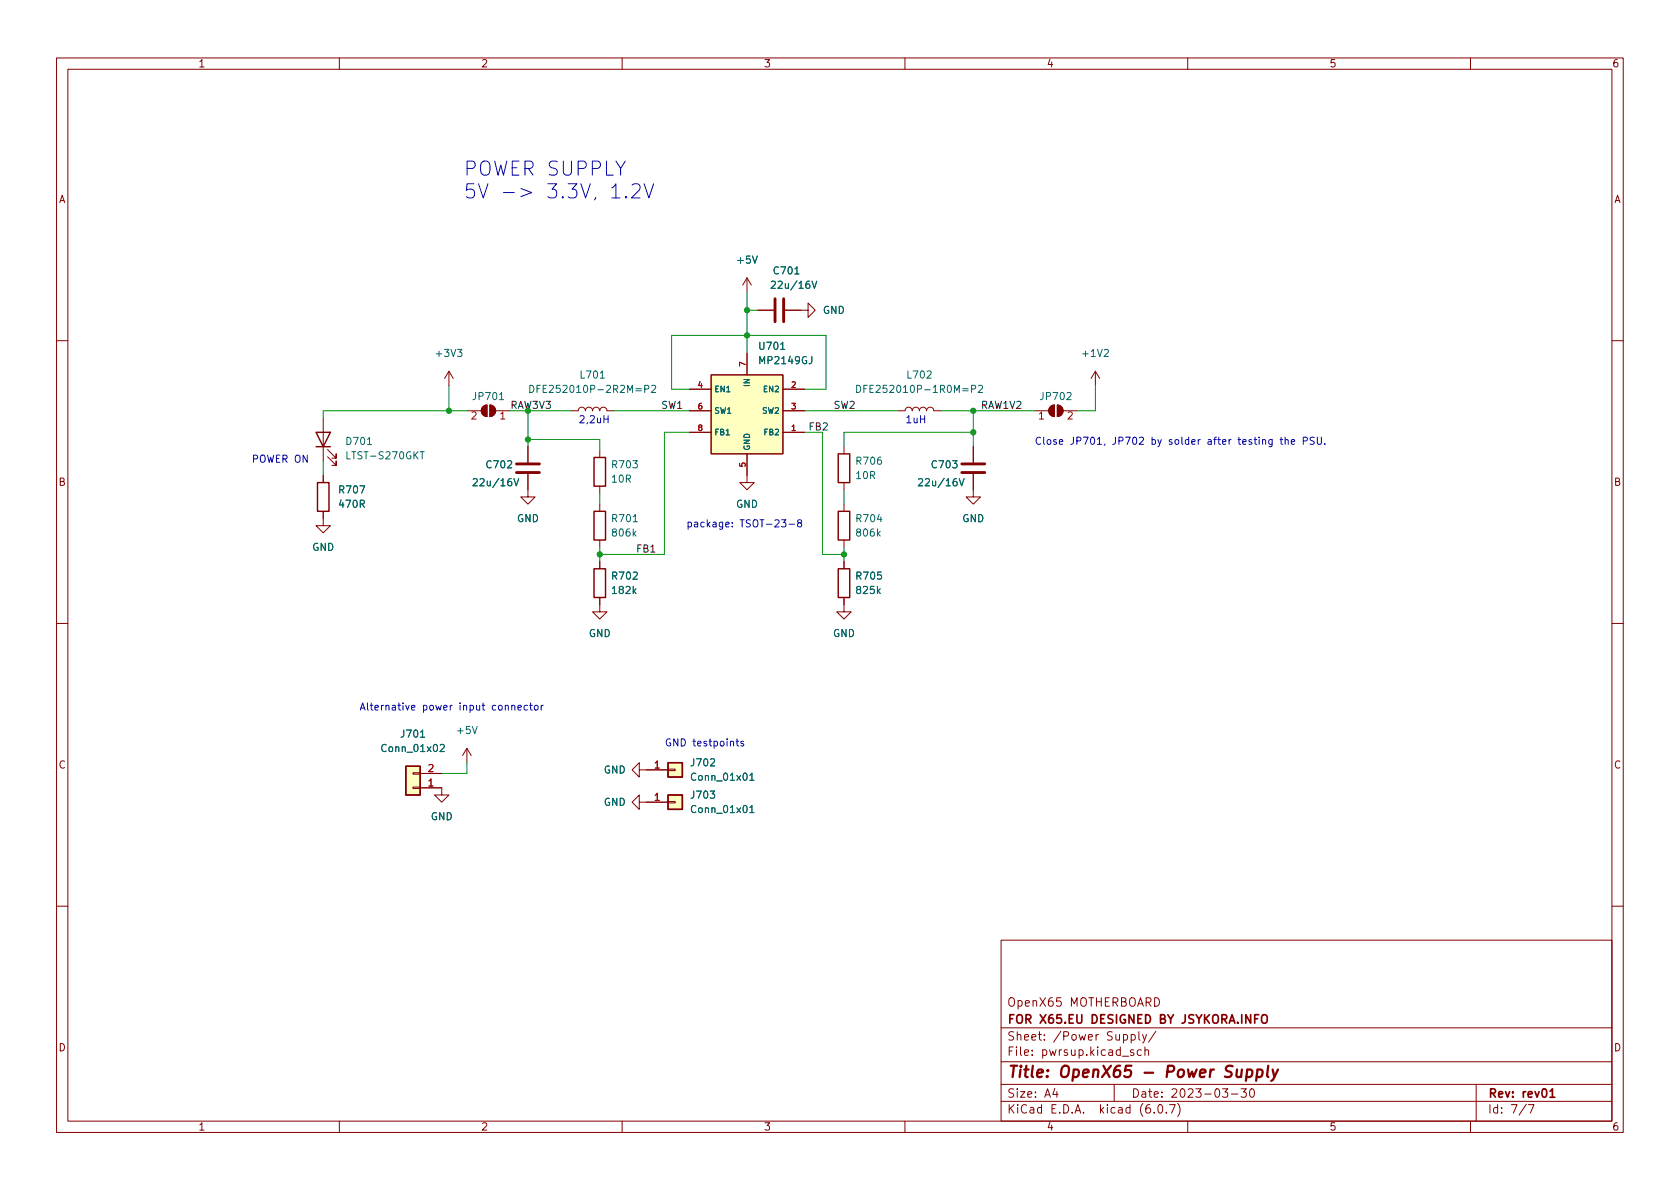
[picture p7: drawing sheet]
<svg xmlns="http://www.w3.org/2000/svg" width="297mm" height="210mm" viewBox="0 0 297 210" stroke-linecap="round" stroke-linejoin="round" font-family="sans-serif">
<g fill="none" stroke="#840000" stroke-width=".18">
<path d="M10 10.2h277v190.1h-277zM12 12.2h273v186.1h-273zM60 10.2v2M110 10.2v2M160 10.2v2M210 10.2v2M260 10.2v2M132.1 49.1l-.8 1.3M132.1 49.1v2.6M132.1 49.1l.7 1.3M134 54.9h2.8M138.8 54.9h4.1v-1.3l1.2 1.3-1.2 1.2v-1.2"/>
<path d="M10 60.2h2M57.1 73.9v7.6M57.9 79.5l1.5 1.5v-.7v.7h-.7M79.4 65.7l-.8 1.2M79.4 65.7v2.5M79.4 65.7l.7 1.2M82.5 72.6h2.6M85.4 71.9l.7-.3v2.1a1.02 1.02 0 0 1-.9-.7 1.02 1.02 0 0 1 .2-1.1zM86.6 71.6v2.1M86.6 71.6a1.02 1.02 0 0 1 1 1 1.02 1.02 0 0 1-1 1.1M87.6 72.6h2.6M93.3 79v2.8"/>
<path d="M101 72.6h1.2a.64 .64 0 0 1 .7-.6 .64 .64 0 0 1 .6 .6 .64 .64 0 0 1 .6-.6 .64 .64 0 0 1 .7 .6 .64 .64 0 0 1 .6-.6 .64 .64 0 0 1 .6 .6 .64 .64 0 0 1 .7-.6 .64 .64 0 0 1 .6 .6h1.3M106 79.6v1.3M121.9 72.6h3.8M121.9 76.4h3.8M121.9 68.8h3.8M125.7 66.3h12.7v14h-12.7zM132.1 62.5v3.8M138.4 72.6h3.8M138.4 76.4h3.8M138.4 68.8h3.8M149.2 79v1.3M158.7 72.6h1.3a.64 .64 0 0 1 .7-.6 .64 .64 0 0 1 .6 .6 .64 .64 0 0 1 .6-.6 .64 .64 0 0 1 .7 .6 .64 .64 0 0 1 .6-.6 .64 .64 0 0 1 .6 .6 .64 .64 0 0 1 .7-.6 .64 .64 0 0 1 .6 .6h1.3"/>
<path d="M172.1 79v2.8M182.9 72.6h2.5M185.7 71.9l.7-.3v2.1a1.02 1.02 0 0 1-.9-.7 1.02 1.02 0 0 1 .2-1.1zM186.9 71.6a1.02 1.02 0 0 1 1.1 1 1.02 1.02 0 0 1-1.1 1.1zM188 72.6h2.5M193.7 65.7l-.8 1.2M193.7 65.7v2.5M193.7 65.7l.7 1.2M285 60.2h2M57.1 90.4v2.6h1.3l-1.3 1.2-1.2-1.2h1.2M57.1 84.1v1.2M57.9 80.8l1.5 1.5v-.8v.8h-.7"/>
<path d="M93.3 83.8v4.1h1.3l-1.3 1.2-1.2-1.2h1.2M106 86v1.2M106 89.1v1.3M106 95.5v1.3M106 99.3v1.3M132.1 80.3v5h1.2l-1.2 1.3-1.3-1.3h1.3M149.2 85.3v1.3M149.2 89.1v1.3M149.2 95.5v1.3M149.2 99.3v1.3M172.1 83.8v4.1h1.3l-1.3 1.2-1.3-1.2h1.3M10 110.2h2"/>
<path d="M106 105.7v2.5h1.3l-1.3 1.3-1.2-1.3h1.2M149.2 105.7v2.5h1.3l-1.3 1.3-1.2-1.3h1.2M285 110.2h2M73 136.6h1.3v.3h-1.3zM73 139.2h1.3v.2h-1.3zM74.3 139.3h3.8v1.3h1.3l-1.3 1.3-1.3-1.3h1.3M74.3 136.8h3.8M82.5 132.3l-.7 1.3M82.5 132.3v2.6M82.5 132.3l.8 1.3M113 136.1v-1.2l-1.2 1.2 1.2 1.3v-1.3h5.1M118.1 136h1.3v.3h-1.3z"/>
<path d="M113 141.9v-1.3l-1.2 1.3 1.2 1.2v-1.2h5.1M118.1 141.7h1.3v.3h-1.3zM10 160.2h2M177 166.3h108v32h-108zM204.1 176.4a.76 .76 0 0 1 .9 .8 .76 .76 0 0 1-.9 .7zM285 160.2h2M60 198.3v2M110 198.3v2M160 198.3v2M177 194.8h108M177 191.8h108M177 187.8h108"/>
<path d="M177 181.8h108M186.5 192.5l-.4 1h1M186.9 193v1M197 191.8v3M200 183l.4-.1 .3 .3v.4l-.1 .3h-.6M200 182.9v1.5M200.4 185.7l-.3-.1-.2 .2v.3l.5 .1v.4h-.5M201.4 182.4v1.3l.2 .2M201.8 185.7l-.4-.1-.3 .3v.4l.1 .3h.6M202 182.9l.4 1M202.4 185.8l.2-.2 .4 .1 .1 .9M202.4 185.1v1.5"/>
<path d="M202.7 182.9l-.5 1.4-.2 .1M204.1 196.7v.1M204.4 182.4l-1.3 1.9M204.9 195.4l.2-.1a.81 .81 0 0 1 .6 .7 .81 .81 0 0 1-.3 .8h-.2a.81 .81 0 0 1-.6-.6 .81 .81 0 0 1 .3-.8zM206.2 196.7v.1M206.8 195.3h1l-.7 1.5M208.2 195.1a1.72 1.72 0 0 1 0 2.3M210 198.3v2M216.1 192.5h1l-.5 .6 .4 .1v.7l-.2 .1h-.4l-.3-.1M217.7 193.5h1.2M219.4 192.5h1l-.5 .6 .4 .1v.7l-.2 .1h-.5l-.2-.1M221.1 192.7l.2-.2a.81 .81 0 0 1 .6 .7 .81 .81 0 0 1-.3 .8h-.2a.81 .81 0 0 1-.3-1.3z"/>
<path d="M260 198.3v2M261 191.8v6.5M269.9 195.3l-1.3 1.9M270.2 195.3h1l-.6 1.5"/>
</g>
<path d="M222.6 179.4h-.8v1.5M223.1 179.6a.5 .5 0 0 1 .6-.2 .5 .5 0 0 1 .4 .5v.5a.5 .5 0 0 1-.5 .6 .5 .5 0 0 1-.5-.6zM221.8 180.1h.5M274.1 193l.4-.5v1.5M274.1 194h.8" fill="none" stroke="#840000" stroke-width=".3"/>
<path d="M219.6 189.1l-.2 1.4M220.5 189.2l.2-.1 .6 .1 .1 .3v.6a.66 .66 0 0 1-1 .3M220.5 189.1l-.2 2M222.3 189.2l.2-.1 .6 .1 .2 .3-.1 .6a.66 .66 0 0 1-1 .3M222.3 189.1l-.2 2M224.2 188.5l-.2 1.7 .3 .3M225 189.1l.3 1.4M226 189.1l-.9 1.8-.3 .2" fill="none" stroke="#840000" stroke-width=".4"/>
<g fill="none" stroke="#006464" stroke-width=".18">
<path d="M136.4 49.8l.5-.1 .2 .4-.8 .9h.8M143.6 49.7l.4 1.3 .4-1.3M74.3 79.9h.7M93.7 68.1a.64 .64 0 0 1 .7 .7 .64 .64 0 0 1-.7 .6zM115.2 68.3l.5-.2 .2 .4-.8 .9h.8M151.5 68.1a.64 .64 0 0 1 .7 .7 .64 .64 0 0 1-.7 .6zM173 68.3l.5-.2 .2 .4-.8 .9h.8M83.7 84.8l.5-.2 .2 .4-.8 .9h.8M90.9 84.6l.4 1.3 .4-1.3M162.4 84.8l.5-.2 .2 .4-.8 .9h.8M169.6 84.6l.4 1.3 .5-1.3M77.8 131.8l.5-.2 .3 .4-.8 .9h.8"/>
<path d="M132.6 137.1l.3-.4v1.3M132.6 138h.7M132.6 142.8l.3-.4v1.3M132.6 143.7h.7"/>
</g>
<path d="M137 52.8v4.1M138.6 52.8v4.1M91.3 82h4.1M91.3 83.6h4.1M170.1 82h4M170.1 83.6h4" fill="none" stroke="#840000" stroke-width=".51"/>
<path d="M55.9 76.4h2.5l-1.3 2.6zM55.9 79h2.5M56.1 85.3h2.1v5.1h-2.1zM105 80.9h2.1v5.1h-2.1zM105 90.4h2.1v5.1h-2.1zM148.2 80.3h2v5h-2zM148.2 90.4h2v5.1h-2zM105 100.6h2.1v5.1h-2.1zM148.2 100.6h2v5.1h-2zM71.8 135.5h2.5v5.1h-2.5zM118.1 134.9h2.5v2.5h-2.5zM118.1 140.6h2.5v2.5h-2.5z" fill="none" stroke="#840000" stroke-width=".25"/>
<g fill="#840000" stroke="#840000" stroke-width=".18">
<path d="M86.6 71.6a1.02 1.02 0 0 1 1 1 1.02 1.02 0 0 1-1 1.1z"/>
<path d="M85.4 71.9l.7-.3v2.1a1.02 1.02 0 0 1-.9-.7 1.02 1.02 0 0 1 .2-1.1z"/>
<path d="M185.7 71.9l.7-.3v2.1a1.02 1.02 0 0 1-.9-.7 1.02 1.02 0 0 1 .2-1.1z"/>
<path d="M186.9 71.6a1.02 1.02 0 0 1 1.1 1 1.02 1.02 0 0 1-1.1 1.1z"/>
</g>
<g fill="#ffffc2" stroke="#ffffc2" stroke-width=".18">
<path d="M125.7 66.3h12.7v14h-12.7z"/>
<path d="M71.8 135.5h2.5v5.1h-2.5z"/>
<path d="M118.1 134.9h2.5v2.5h-2.5z"/>
<path d="M118.1 140.6h2.5v2.5h-2.5z"/>
</g>
<g fill="none" stroke="#0000c2" stroke-width=".18">
<path d="M108.2 33.2l.7-.7v2.5M108.2 35h1.4M110.7 34.8l.1 .1-.1 .1-.1-.1 .1-.1v.2M111.8 32.7l.3-.2h.6a.68 .68 0 0 1 .4 1.1l-1.5 1.4h1.6M113.9 32.5l.8 2.5 .9-2.5M106.8 74.1h.7M107.5 73.5v1.3M224.9 77.7v1.1l-.2 .2-.3-.1M224.9 77.8l-.3-.1-.3 .3 .1 .5h.5M226.3 77.7h.5M226.5 77.3v1.1l.3 .2M227.2 77.9l.2-.2 .3 .1 .1 .8"/>
<path d="M227.2 77.3v1.3M228.3 78.2l.6-.2v-.2l-.4-.1-.2 .2 .1 .6h.5M230.4 78l.6-.1 .2-.2-.1-.3-.7-.1v1.3M232.4 77.4l-.5-.1-.2 .1v.4l.5 .2 .2 .3-.3 .3-.5-.1M232.9 77.3v1l.3 .3h.2l.2-.3v-1M234.2 78.5v.1M138.2 91.9h.8l-.5 .5 .4 .1v.6l-.2 .1-.5-.1M139.5 92.7h1M141.3 92.5l-.3-.3 .1-.2 .2-.1 .3 .1 .1 .2v.1l-.6 .2-.1 .2v.2l.3 .3h.2l.2-.3v-.3l-.2-.1M90.5 124.8l.2-.1 .3 .1v.8M90.5 124.7v.9M91.6 125.1l.6-.1-.1-.2-.3-.1-.2 .2v.6h.5"/>
<path d="M93.3 124.8l-.4-.1-.2 .3 .1 .5h.5M93.6 124.7h.5M93.8 124.3v1.1l.3 .2M94.6 124.8l.3-.1 .2 .3v.3l-.2 .3-.3-.1-.1-.2zM95.7 124.7v.9M96.1 124.7l-.4 .3M130.1 131.1h.5M130.3 130.6v1.1l.3 .2M131.5 131.1h-.3l-.2 .2v.1l.5 .2v.3h-.5"/>
</g>
<g fill="none" stroke="#009600" stroke-width=".18">
<path d="M132.1 51.7v10.8M132.1 54.9h1.9M79.4 68.2v4.4M82.5 72.6h-25.4v1.3M90.2 72.6h10.8M93.3 77.7h12.7v1.9M93.3 72.6v6.4M108.6 72.6h13.3M121.9 76.4h-4.4v21.6h-11.5M121.9 68.8h-3.2v-9.5h27.3v9.5h-3.8M142.2 72.6h16.5M142.2 76.4h3.2v21.6h3.8"/>
<path d="M166.4 72.6h16.5M172.1 76.4h-22.9v2.6M172.1 72.6v6.4M193.7 68.2v4.4h-3.2M57.1 81.5v2.6M106 87.2v1.9M106 96.8v2.5M149.2 86.6v2.5M149.2 96.8v2.5M82.5 134.9v1.9h-4.4"/>
</g>
<g fill="#009600" stroke="#009600" stroke-width=".18">
<circle cx="79.4" cy="72.6" r=".46"/>
<circle cx="93.3" cy="72.6" r=".46"/>
<circle cx="132.1" cy="54.9" r=".46"/>
<circle cx="132.1" cy="59.3" r=".46"/>
<circle cx="149.2" cy="98" r=".46"/>
<circle cx="106" cy="98" r=".46"/>
<circle cx="93.3" cy="77.7" r=".46"/>
<circle cx="172.1" cy="72.6" r=".46"/>
<circle cx="172.1" cy="76.4" r=".46"/>
</g>
<g font-size="3.5" fill="#0000c2">
<text x="81.9" y="31.1">POWER SUPPLY</text>
<text x="81.9" y="35.1">5V -&gt; 3.3V, 1.2V</text>
</g>
<text font-size="2.8" fill="#840000" x="178" y="190.6">Title: OpenX65 - Power Supply</text>
<g font-size="2.1" fill="#840000">
<text x="178" y="178">OpenX65 MOTHERBOARD</text>
<text x="178" y="184">Sheet: /Power Supply/</text>
<text x="178" y="181">FOR X65.EU DESIGNED BY JSYKORA.INFO</text>
<text x="178" y="186.7">File: pwrsup.kicad_sch</text>
<text x="178" y="196.9">KiCad E.D.A. kicad (6.0.7)</text>
<text x="178" y="194.1">Size: A4</text>
<text x="200" y="194.1">Date: 2023-03-30</text>
<text x="263" y="194.1">Rev: rev01</text>
<text x="263" y="196.9">Id: 7/7</text>
</g>
<g font-size="1.8" fill="#840000">
<text x="35" y="11.9">1</text>
<text x="85" y="11.9">2</text>
<text x="135" y="11.9">3</text>
<text x="185" y="11.9">4</text>
<text x="235" y="11.9">5</text>
<text x="285" y="11.9">6</text>
<text x="10.3" y="35.9">A</text>
<text x="285.3" y="35.9">A</text>
<text x="10.3" y="85.9">B</text>
<text x="285.3" y="85.9">B</text>
<text x="10.3" y="135.9">C</text>
<text x="285.3" y="135.9">C</text>
<text x="10.3" y="185.9">D</text>
<text x="285.3" y="185.9">D</text>
<text x="35" y="199.9">1</text>
<text x="85" y="199.9">2</text>
<text x="135" y="199.9">3</text>
<text x="185" y="199.9">4</text>
<text x="235" y="199.9">5</text>
<text x="285" y="199.9">6</text>
</g>
<g font-size="1.8" fill="#006464">
<text x="130.5" y="46.6">+5V</text>
<text x="137" y="48.5">C701</text>
<text x="137" y="51">22u/16V</text>
<text x="145.5" y="55.5">GND</text>
<text x="77.3" y="63.1">+3V3</text>
<text x="134.4" y="61.8">U701</text>
<text x="134.5" y="64.4">MP2149GJ</text>
<text x="191.6" y="63.1">+1V2</text>
<text x="83.8" y="70.7">JP701</text>
<text x="95.2" y="69.5">DFE252010P-2R2M=P2</text>
<text x="102.8" y="66.9">L701</text>
<text x="153" y="69.5">DFE252010P-1R0M=P2</text>
<text x="160.5" y="66.9">L702</text>
<text x="184.1" y="70.7">JP702</text>
<text x="61.4" y="78.7">D701</text>
<text x="61.6" y="81.2">LTST-S270GKT</text>
<text x="86.2" y="82.8">C702</text>
<text x="108.4" y="82.8">R703</text>
<text x="151.5" y="82.2">R706</text>
<text x="164.9" y="82.8">C703</text>
<text x="60.1" y="87.2">R707</text>
<text x="60.1" y="89.8">470R</text>
<text x="84.3" y="86">22u/16V</text>
<text x="108.3" y="85.3">10R</text>
<text x="130.1" y="89.8">GND</text>
<text x="151.4" y="84.7">10R</text>
<text x="163" y="86">22u/16V</text>
<text x="91.4" y="92.3">GND</text>
<text x="108.4" y="92.3">R701</text>
<text x="108.4" y="94.9">806k</text>
<text x="151.5" y="92.3">R704</text>
<text x="151.6" y="94.9">806k</text>
<text x="170.1" y="92.3">GND</text>
<text x="55.2" y="97.4">GND</text>
<text x="108.4" y="102.5">R702</text>
<text x="108.4" y="105">182k</text>
<text x="151.5" y="102.5">R705</text>
<text x="151.6" y="105">825k</text>
<text x="104.1" y="112.6">GND</text>
<text x="147.3" y="112.6">GND</text>
<text x="71.1" y="130.4">J701</text>
<text x="81" y="129.8">+5V</text>
<text x="67.8" y="133">Conn_01x02</text>
<text x="106.7" y="136.8">GND</text>
<text x="122.3" y="135.5">J702</text>
<text x="106.7" y="142.5">GND</text>
<text x="122.3" y="141.2">J703</text>
<text x="122.6" y="138">Conn_01x01</text>
<text x="122.6" y="143.8">Conn_01x01</text>
<text x="76.1" y="145">GND</text>
</g>
<g font-size="1.8" fill="#a90000">
<text x="83.3" y="74.2">2</text>
<text x="88.4" y="74.2">1</text>
<text x="183.7" y="74.2">1</text>
<text x="188.7" y="74.2">2</text>
<text x="75.7" y="136.5">2</text>
<text x="115.7" y="135.9">1</text>
<text x="75.7" y="139.1">1</text>
<text x="115.7" y="141.6">1</text>
</g>
<g font-size="1.8" fill="#0f0f0f">
<text x="90.2" y="72.3">RAW3V3</text>
<text x="116.8" y="72.3">SW1</text>
<text x="142.9" y="76.1">FB2</text>
<text x="147.3" y="72.3">SW2</text>
<text x="173.4" y="72.3">RAW1V2</text>
<text x="112.4" y="97.7">FB1</text>
</g>
<g font-size="1.8" fill="#0000c2">
<text x="102.2" y="74.8">2,2uH</text>
<text x="160" y="74.8">1uH</text>
<text x="44.4" y="81.8">POWER ON</text>
<text x="182.9" y="78.6">Close JP701, JP702 by solder after testing the PSU.</text>
<text x="121.3" y="93.2">package: TSOT-23-8</text>
<text x="63.5" y="125.6">Alternative power input connector</text>
<text x="117.5" y="132">GND testpoints</text>
</g>
<g font-size="1.4" fill="#a90000">
<text x="131.8" y="64.8" transform="rotate(-90 131.8 64.8)">7</text>
<text x="123.4" y="68.6">4</text>
<text x="139.9" y="68.6">2</text>
<text x="123.4" y="72.4">6</text>
<text x="123.4" y="76.2">8</text>
<text x="139.9" y="76.2">1</text>
<text x="139.9" y="72.4">3</text>
<text x="131.8" y="82.6" transform="rotate(-90 131.8 82.6)">5</text>
</g>
<g font-size="1.4" fill="#006464">
<text x="126.2" y="69.3">EN1</text>
<text x="132.6" y="68.2" transform="rotate(-90 132.6 68.2)">IN</text>
<text x="135.2" y="69.3">EN2</text>
<text x="126.2" y="73.1">SW1</text>
<text x="126.2" y="77">FB1</text>
<text x="134.9" y="73.1">SW2</text>
<text x="135.2" y="77">FB2</text>
<text x="132.6" y="79.8" transform="rotate(-90 132.6 79.8)">GND</text>
</g>
</svg>
